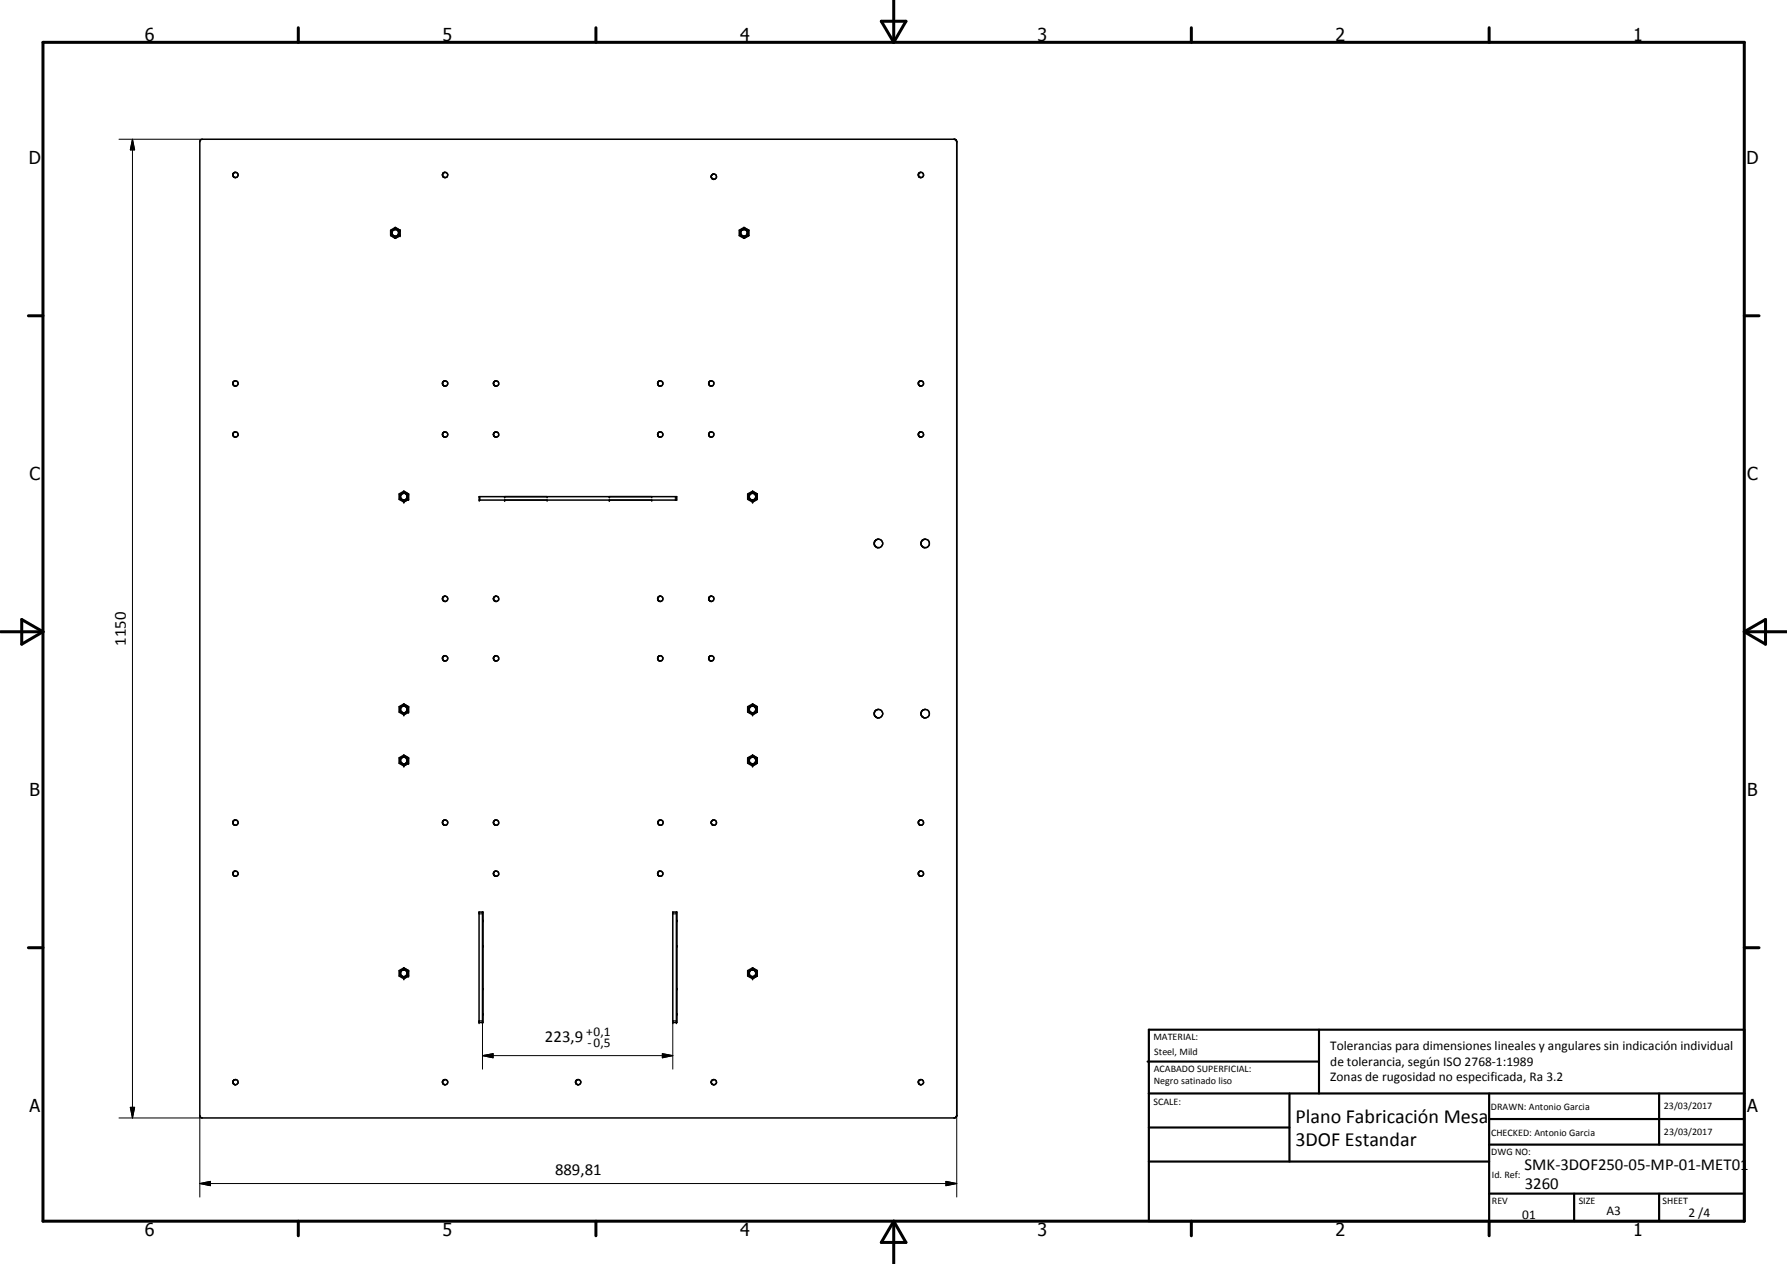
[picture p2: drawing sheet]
<svg xmlns="http://www.w3.org/2000/svg" width="420mm" height="297mm" viewBox="0 0 420 297" stroke-linecap="round" stroke-linejoin="round" font-family="sans-serif">
<g fill="none" stroke="#000" stroke-width=".35">
<path d="M47.1 32.9l.5-.2h176.8l.4 .2 .1 .4v228.8l-.2 .5-.3 .1h-176.8l-.5-.2zM224.3 32.7l.2 .1M54.8 41l.1 .5M54.8 41.1l.1 .4M54.8 40.9a.62 .62 0 0 1 .9-.3 .62 .62 0 0 1 .1 .9 .62 .62 0 0 1-.9 0M55.3 40.5l-.4 .2-.1 .3M92.9 53.9a.83 .83 0 0 0-.7 .7 .83 .83 0 0 0 .5 .9M92.9 53.5h.1M92.9 56h.1M92.9 53.5l-1 .6v1.3l1 .6M93 53.5l1.1 .6v1.3l-1.1 .6M93.1 53.8l.4 .2"/>
<path d="M93.4 55.5l-.5 .1M93.5 54l.3 .4M93.5 54a.93 .93 0 0 0-1.4 .2 .93 .93 0 0 0 .5 1.4 .93 .93 0 0 0 1.2-.8M93.6 54.2l.2 .2M93.8 54.4v.5M93.8 54.9l-.3 .5M104 41a.61 .61 0 0 1 .8-.5 .61 .61 0 0 1 .4 .8 .61 .61 0 0 1-.7 .4M104 41.1l.2 .4M104.2 41.5l.3 .2M104.6 40.5l-.6 .5 .2 .5M167.7 40.9l-.5 .5 .2 .5M167.8 40.9a.64 .64 0 0 1 .6 .9 .64 .64 0 0 1-1.1 .1"/>
<path d="M167.8 40.9l-.5 .3v.7M174.9 53.9a.82 .82 0 0 0-.7 .7 .82 .82 0 0 0 .6 .9M174.9 53.8a.91 .91 0 0 1 .9 1.2 .91 .91 0 0 1-1.5 .4 .91 .91 0 0 1 .3-1.5l.8 .1 .3 .4M174.9 53.5l-1.1 .6v1.3l1.1 .6M174.9 53.5h.1M174.9 56h.1M174.9 53.5l1.1 .6M175 53.5l1.1 .6M175.8 54.4v.2M175.8 54.8l-.3 .6M176 54.1l.1 1.3M176 54.1h.1"/>
<path d="M176.1 54.1v1.3M176.1 55.4l-1.2 .6M215.9 41l.2 .5M215.9 41.1l.2 .4M216.1 40.7a.63 .63 0 0 1 .9 0 .63 .63 0 0 1 0 .9 .63 .63 0 0 1-.9-.1M216.1 40.7l-.1 .2M216.1 40.7l-.2 .3M216.4 40.5l-.3 .2M54.8 90.2l.1 .3M54.8 89.8v.4M54.8 90.3l.1 .2M54.8 89.8v.2"/>
<path d="M54.9 89.7l-.1 .1M54.9 89.7l.4-.2a.62 .62 0 0 1 .7 .8 .62 .62 0 0 1-1.1 .2M55.4 89.5l-.6 .3M104 90.2l.2 .3M104.2 90.5a.62 .62 0 0 1 .1-.9 .62 .62 0 0 1 .9 .3 .62 .62 0 0 1-.4 .8h-.3M104.2 90.5l.3 .2M104.7 89.5l-.5 .2-.2 .3M116 90.2l.1 .1M116.1 89.8l-.1 .2a.63 .63 0 0 0 .5 .7M116.1 90.4l.4 .3M116.1 89.8l-.1 .2M116.2 89.7l-.1 .1"/>
<path d="M116.2 89.7l.5-.2a.64 .64 0 0 1 .4 1l-.6 .2M116.7 89.5l-.6 .3M154.6 90.2l.2 .3M154.7 90.3l.1 .2M154.8 90.5l.1 .1M154.8 89.7l-.2 .3M154.9 90.6l.2 .1M155.1 89.5l-.4 .3-.1 .4M155.1 89.5a.63 .63 0 0 1 .8 .5 .63 .63 0 0 1-.5 .7l-.5-.1M155.1 89.5l-.3 .2M155.2 89.5h-.1M166.7 90.3l.1 .2"/>
<path d="M166.7 90v.2M166.7 89.8l-.1 .4 .2 .3M166.7 89.8v.2M166.8 89.7l-.1 .1M166.9 89.6l-.2 .2M167 89.6l.3-.1a.64 .64 0 0 1 .5 .6 .64 .64 0 0 1-.4 .6l-.6-.2M167 89.6l-.2 .1M167.2 89.5l-.3 .1M215.9 90.2l.2 .3M216 89.8l-.1 .4M216 90.3l.1 .2M216 89.8l-.1 .2"/>
<path d="M216.1 89.7l-.1 .1M216.1 89.7l.3-.2a.62 .62 0 0 1 .7 .8 .62 .62 0 0 1-1 .2M216.5 89.5l-.5 .3M54.8 102a.62 .62 0 0 1 .9-.4 .62 .62 0 0 1 .1 1 .62 .62 0 0 1-1-.2M54.8 102.2v.2M54.8 102v.4M55 101.6l-.2 .3M55.3 101.5l-.2 .1M93.8 116.1l1.1-.7 1.1 .7v1.2l-1.1 .7-1.1-.7zM94.1 116.9l.6 .6M94.1 116.5v.4M94.2 116.5v.4"/>
<path d="M94.2 116.9l.5 .6M94.4 116.1l-.3 .4M94.4 116.2a.78 .78 0 0 1 1.3 .3 .78 .78 0 0 1-1 1M94.4 116.2l-.2 .3M94.7 116h-.1M94.9 115.8l.5 .2M95.5 116l.3 .6M95.8 116.8a.91 .91 0 0 1-1.3 .8 .91 .91 0 0 1-.2-1.5 .91 .91 0 0 1 1.5 .4l-.1 .6-.3 .4-.4 .1M104 102a.61 .61 0 0 1 .8-.5 .61 .61 0 0 1 .4 .8 .61 .61 0 0 1-.7 .4M104 102.2l.1 .2M104.1 102.4l.1 .1M104.2 102.5l.3 .2"/>
<path d="M104.2 102.5l.1 .1M104.3 102.6l.2 .1M104.6 101.5l-.4 .1-.1 .8M112.7 116.7h46.4v.8h-46.4zM116 102.2l.2 .3 .3 .2M116.3 101.6l-.3 .4M116.5 101.5l-.1 .1M154.6 102.2l.1 .2M154.7 102.4l.2 .2M154.9 102.6l.3 .1M155.1 101.5l-.5 .5M155.1 101.5a.62 .62 0 0 1 .8 .6 .62 .62 0 0 1-.7 .6"/>
<path d="M155.1 101.5l-.4 .3v.6M166.7 102l.2 .6M166.9 101.6a.6 .6 0 0 1 .9 .5 .6 .6 0 0 1-.9 .5M166.9 101.6l-.2 .3M167 101.6l-.4 .6 .3 .4M167.2 101.5l-.2 .1M176.7 116a.79 .79 0 0 0-.5 .7 .79 .79 0 0 0 .5 .8M176.8 115.9a.81 .81 0 0 1 .9 .8 .81 .81 0 0 1-.8 .8M176.9 115.4l1.1 .7M176.9 115.4l-1.1 .7v1.2l1.1 .7M176.9 115.9a.81 .81 0 0 0-.8 .8 .81 .81 0 0 0 .8 .8M177.1 115.8l.4 .2"/>
<path d="M177.4 117.4l-.4 .2M177.5 116a.91 .91 0 0 0-1.5 .4 .91 .91 0 0 0 .9 1.2 .91 .91 0 0 0 .8-1.2M177.5 116l.2 .4M177.7 117.2l-.2 .2M177.7 116.4v.7M178 116.1v1.2M178 117.3h.1M178 116.1h.1M178 117.3l-1.1 .7M215.9 102a.62 .62 0 0 1 .9-.4 .62 .62 0 0 1 .2 1 .62 .62 0 0 1-1-.2M215.9 102l.1 .4M215.9 102.2l.1 .2"/>
<path d="M216.2 101.6l-.2 .3M216.4 101.5l-.1 .1M205.6 127.4v.7M205.6 128.1l.5 .5M205.6 128.1l.3 .3M205.9 127l-.3 .4M206.1 126.8l-.2 .2M206.1 128.6l.2 .1M206.5 126.7a1.01 1.01 0 0 1 1 1.3 1.01 1.01 0 0 1-1.4 .6M206.5 126.7l-.4 .1M216.9 127a.99 .99 0 0 1 1.6 .3 .99 .99 0 0 1-.9 1.4 .99 .99 0 0 1-1-1.3M216.9 127l-.3 .4"/>
<path d="M104 140.6l.1-.1a.63 .63 0 0 1 .8-.4 .63 .63 0 0 1 .3 .8 .63 .63 0 0 1-.7 .4M104 154.8l.2 .3M104.1 141l.4 .3M104.1 141l.2 .2M104.1 154.9l.1 .2M104.1 140.4v.6M104.1 154.4l-.1 .4M104.2 154.3a.63 .63 0 0 1 1 .1 .63 .63 0 0 1-.4 .9h-.3M104.2 155.1l.3 .2M104.3 141.2l.2 .1M104.6 154.1l-.4 .2-.2 .3M104.7 140.1l-.5 .2"/>
<path d="M116 154.6l.3-.4a.63 .63 0 0 1 .9 .3 .63 .63 0 0 1-.4 .8h-.3M116 140.8l.2 .3 .3 .2M116 154.8l.1 .1M116 140.8l.5 .5M116.1 155l.1 .1M116.3 155.2l.2 .1M116.3 140.2l-.3 .4M116.4 140.2l.1-.1a.64 .64 0 0 1 .8 .5 .64 .64 0 0 1-.6 .8l-.2-.1M116.5 154.1a.63 .63 0 0 0-.5 .6 .63 .63 0 0 0 .5 .6M116.7 140.1l-.6 .3-.1 .4M154.6 154.8l.2 .3M154.7 154.9l.1 .2"/>
<path d="M154.7 141l.2 .2M154.8 155.1l.1 .1M154.8 140.3l-.2 .3M154.8 140.3a.63 .63 0 0 1 1 .2 .63 .63 0 0 1-.6 .9M154.9 141.2l.3 .2M154.9 155.2l.2 .1M155.1 154.1l-.5 .5M155.1 154.1a.64 .64 0 0 1 .8 .4 .64 .64 0 0 1-.5 .8l-.5-.1M155.1 154.1l-.4 .3-.1 .4M155.2 140.1l-.5 .3v.6M166.6 140.8l.3 .4M166.7 140.6v.2"/>
<path d="M166.7 140.8l.2 .4M166.9 154.2l.4-.1a.64 .64 0 0 1 .5 .6 .64 .64 0 0 1-.4 .6l-.6-.2M166.9 140.2l-.3 .6M166.9 154.2l-.2 .4 .1 .5M167 140.2l.2-.1a.64 .64 0 0 1 .6 .6 .64 .64 0 0 1-.6 .7l-.3-.2M167 154.2l-.4 .6 .2 .3M167 140.2l-.3 .4M167.2 154.1l-.2 .1M167.2 140.1l-.3 .1M93.8 178.1l1.1-.6 1.1 .6v1.3l-1.1 .6-1.1-.6zM93.8 166.1l1.1-.7 1.1 .7v1.2l-1.1 .7-1.1-.7zM94.1 166.6a.79 .79 0 0 1 1.2-.6 .79 .79 0 0 1 0 1.4 .79 .79 0 0 1-1.2-.6"/>
<path d="M94.1 178.8l.3 .6 .4 .1M94.9 177.9a.78 .78 0 0 1 .9 .9 .78 .78 0 0 1-1.2 .5 .78 .78 0 0 1 0-1.2l.1-.1M94.9 177.8l.5 .1M94.9 179.6h.1M94.9 165.9a.8 .8 0 0 0-.7 .8 .8 .8 0 0 0 .7 .8M94.9 165.8l.5 .1 .3 .3M94.9 177.9l-.5 .2-.3 .5M95.3 167.5l-.4 .1M95.3 179.5l-.2 .1M95.4 167.5l-.5 .1M95.4 179.5l-.5 .1M95.5 178l.1 .2"/>
<path d="M95.5 167.4l-.2 .1M95.6 178.2l.2 .4M95.7 178.2a.91 .91 0 0 0-1.6 .1 .91 .91 0 0 0 .8 1.3M95.7 179.2l-.4 .3M95.7 178.2l.1 .2M95.7 179.2l-.2 .2M95.7 166.4l.1 .2M95.8 166.4a.91 .91 0 0 0-1.6-.2 .91 .91 0 0 0 .7 1.4M95.8 166.6v.2M95.8 178.6v.2M95.8 166.8l-.3 .6M95.8 178.8l-.1 .4"/>
<path d="M176.3 167.3l.3 .1M176.6 167.4l.3 .1M176.7 178a.79 .79 0 0 0-.5 .7 .79 .79 0 0 0 .5 .8M176.8 177.9a.8 .8 0 0 1 .8 1.1 .8 .8 0 0 1-1.3 .3 .8 .8 0 0 1 .3-1.3l.3-.1M176.9 167.6h.1M176.9 177.8a.9 .9 0 0 0-.8 1.3 .9 .9 0 0 0 1.5 .1M176.9 177.8h.2M176.9 177.8l.8 .4M176.9 177.5l1.1 .6M176.9 165.4l1.1 .7M176.9 165.4l-1.1 .7v1.2l1.1 .7M176.9 177.5l-1.1 .6v1.3l1.1 .6"/>
<path d="M176.9 165.8a.91 .91 0 0 0-.9 .9 .91 .91 0 0 0 .9 .9M176.9 165.9a.81 .81 0 0 1 .8 .8 .81 .81 0 0 1-.8 .8M176.9 165.9a.79 .79 0 0 0-.8 .5 .79 .79 0 0 0 .2 .9M176.9 165.9h-.2a.81 .81 0 0 0-.4 1.4M176.9 165.8a.89 .89 0 0 1 .9 .7 .89 .89 0 0 1-.5 1M176.9 165.8a.91 .91 0 0 1 .9 .9 .91 .91 0 0 1-.9 .9M177.1 167.6h-.2M177.3 177.9l.3 .3M177.6 178.2l.2 .4M177.7 178.2l.1 .4M177.7 179.2l-.8 .4M177.8 178.6l-.2 .6"/>
<path d="M177.8 178.6l-.1 .6M178 166.1v1.2M178 178.1v1.3M178 167.3l-1.1 .7M178 167.3h.1M178 166.1h.1M178 179.4h.1M178 178.1h.1M178 179.4l-1.1 .6M205.6 168.1l.3 .3M205.6 167.4v.7M205.9 168.4l.2 .2"/>
<path d="M205.9 167l-.3 .4M206.1 166.8l-.2 .2M206.1 168.6l.2 .1M206.5 166.7a1 1 0 0 1 1 1.2 1 1 0 0 1-1.4 .7M206.5 166.7l-.4 .1M54.8 193.2a.62 .62 0 0 1 .9-.4 .62 .62 0 0 1 .1 1 .62 .62 0 0 1-1-.3M54.8 193.2v.4M54.8 193.3v.2M54.9 192.9l-.1 .1M55.3 192.7l-.4 .2M104 193.3l.1 .2M104.1 193.5l.1 .2"/>
<path d="M104.1 193v.6M104.2 193.7l.3 .2M104.2 192.9l-.2 .3M104.3 192.8a.63 .63 0 0 1 1 .4l-.3 .6-.5 .1M104.6 192.7l-.4 .2M116 193.3l.2 .4M116.2 192.9l-.2 .3M116.3 193.8l.2 .1M116.5 192.7l-.3 .2M154.7 193.2l.1 .5M154.8 192.9v.1M155 192.8a.63 .63 0 0 1 .9 .3 .63 .63 0 0 1-.4 .8h-.4l-.3-.2"/>
<path d="M155.2 192.7a.6 .6 0 0 0-.5 .4 .6 .6 0 0 0 .1 .6M167.4 192.9l-.2 .3 .1 .4M167.8 192.7l-.4 .2M215.9 193.3l.1 .2M216.1 192.9l-.2 .3M216.4 192.7l-.3 .2M54.9 205.7l.1 .1M55.1 204.8l-.3 .3 .2 .7M55.3 204.7a.61 .61 0 0 1 .7 .8 .61 .61 0 0 1-1 .3M55.4 204.7l-.4 .1-.2 .4M112.6 214.3h1v26h-1zM113.4 214.3v26"/>
<path d="M116 205.4a.61 .61 0 0 1 .9-.6 .61 .61 0 0 1 .1 1l-.5 .1M116 205.4l.5 .5M116 205.4l.1 .1M116.2 205.7l.3 .2M116.7 204.7l-.4 .1-.3 .4M154.7 205.5l.2 .3M154.7 205.6l.2 .2M154.9 205.8l.2 .1M155.1 204.7l-.3 .2-.2 .3M155.1 204.7a.61 .61 0 0 1 .8 .5 .61 .61 0 0 1-.5 .7l-.5-.1M155.1 204.7l-.5 .4 .1 .5M155.2 204.7h-.1"/>
<path d="M158.2 214.3h1v26h-1zM159 214.3v26M216 205.6a.62 .62 0 0 1 .5-.9 .62 .62 0 0 1 .6 .8 .62 .62 0 0 1-.9 .3M216 205.5l.2 .3M216 205.6l.2 .2M216.5 204.7l-.3 .1-.3 .4M93.8 228.1l1.1-.6 1.1 .6v1.3l-1.1 .6-1.1-.6zM94.1 228.9l.3 .5 .5 .1M94.4 228.1l-.2 .8 .5 .6M94.4 228.1a.8 .8 0 0 1 1.3 .4 .8 .8 0 0 1-.8 1M94.9 227.9l-.2 .1a.64 .64 0 0 0-.6 .6M95.1 227.8a.89 .89 0 0 1 .7 .8"/>
<path d="M95.2 229.6h-.3M95.4 227.9a.92 .92 0 0 0-1.3 .3 .92 .92 0 0 0 .3 1.3 .92 .92 0 0 0 1.3-.3M95.5 228l.3 .6M95.8 229l-.5 .5M95.8 228.6l-.1 .5M176.7 228a.8 .8 0 0 0-.5 .8 .8 .8 0 0 0 .7 .7M176.9 227.9a.78 .78 0 0 1 .7 1.1 .78 .78 0 0 1-1.3 .2 .78 .78 0 0 1 .3-1.2l.3-.1M176.9 227.5l1.1 .6M176.9 227.5l-1.1 .6v1.3l1.1 .6M177 227.8l.7 .4M177.1 229.6h-.2M177.5 228a.91 .91 0 0 0-1.3 .1 .91 .91 0 0 0 0 1.3 .91 .91 0 0 0 1.3 0"/>
<path d="M177.5 229.4l-.2 .1M177.6 228.2l.2 .6M177.6 229.2l-.1 .2M177.7 228.3l.1 .5M177.8 228.8l-.2 .4M177.8 228.8l-.1 .4M178 228.1v1.3M178 228.1h.1M178 229.4l-1.1 .6M178 229.4h.1M54.9 253.9l-.1 .1M54.9 253.9a.62 .62 0 0 1 1 .1 .62 .62 0 0 1-.3 .9 .62 .62 0 0 1-.8-.5v-.2"/>
<path d="M55.4 253.7l-.4 .1-.2 .4M104.1 254l.1 .7M104.2 253.9a.62 .62 0 0 1 1.1 .2 .62 .62 0 0 1-.8 .8M104.2 254.7l.3 .2M104.2 254.7l.1 .1M104.2 253.9l-.2 .3M104.3 254.8l.2 .1M104.7 253.7l-.4 .1M135.3 254.4l.2 .3M135.5 254.7l.3 .2M135.7 253.7l-.4 .7M135.8 253.7h.2a.62 .62 0 0 1 .6 .7 .62 .62 0 0 1-.6 .5h-.2"/>
<path d="M136 253.7l-.5 .2-.2 .3M167.2 254.4l.2 .3M167.3 254.6v.1M167.4 253.9l-.2 .5M167.6 253.7l-.2 .2M167.8 253.7a.61 .61 0 0 1 .6 .6 .61 .61 0 0 1-.7 .6l-.3-.2M167.8 253.7a.61 .61 0 0 0-.6 .7M216.1 253.9l-.2 .3M216.3 253.7l-.2 .2M216.4 253.7a.62 .62 0 0 1 .7 .6 .62 .62 0 0 1-.6 .6 .61 .61 0 0 1-.6-.6 .61 .61 0 0 1 .6-.6M224.5 262.7h-.2"/>
<circle cx="92.9" cy="54.7" r=".81"/>
<circle cx="174.9" cy="54.7" r=".8"/>
<circle cx="116.6" cy="102.1" r=".62"/>
<circle cx="217.5" cy="167.7" r="1.01"/>
<circle cx="116.6" cy="193.3" r=".63"/>
<circle cx="167.8" cy="193.3" r=".62"/>
<circle cx="216.5" cy="193.3" r=".62"/>
</g>
<g fill="#000">
<circle cx="92.9" cy="53.8" r=".18"/>
<circle cx="92.9" cy="55.6" r=".18"/>
<circle cx="94.1" cy="55.4" r=".18"/>
<circle cx="94.1" cy="54.1" r=".18"/>
<circle cx="174.9" cy="55.6" r=".18"/>
<circle cx="174.9" cy="53.8" r=".18"/>
<circle cx="94.9" cy="115.4" r=".18"/>
<circle cx="94.9" cy="118" r=".18"/>
<circle cx="96" cy="117.3" r=".18"/>
<circle cx="96" cy="116.1" r=".18"/>
<circle cx="112.7" cy="117.5" r=".18"/>
<circle cx="112.7" cy="116.7" r=".18"/>
<circle cx="118.6" cy="117.5" r=".18"/>
<circle cx="118.6" cy="116.7" r=".18"/>
<circle cx="128.6" cy="117.5" r=".18"/>
<circle cx="128.6" cy="116.7" r=".18"/>
<circle cx="143.2" cy="116.7" r=".18"/>
<circle cx="143.2" cy="117.5" r=".18"/>
<circle cx="143.3" cy="116.7" r=".18"/>
<circle cx="143.3" cy="117.5" r=".18"/>
<circle cx="153.2" cy="117.5" r=".18"/>
<circle cx="153.2" cy="116.7" r=".18"/>
<circle cx="176.9" cy="115.4" r=".18"/>
<circle cx="176.9" cy="118" r=".18"/>
<circle cx="94.9" cy="165.4" r=".18"/>
<circle cx="94.9" cy="168" r=".18"/>
<circle cx="94.9" cy="177.5" r=".18"/>
<circle cx="96" cy="179.4" r=".18"/>
<circle cx="96" cy="166.1" r=".18"/>
<circle cx="96" cy="178.1" r=".18"/>
<circle cx="96" cy="167.3" r=".18"/>
<circle cx="176.9" cy="168" r=".18"/>
<circle cx="176.9" cy="177.5" r=".18"/>
<circle cx="176.9" cy="165.4" r=".18"/>
<circle cx="94.9" cy="180" r=".18"/>
<circle cx="176.9" cy="180" r=".18"/>
<circle cx="113.6" cy="216.3" r=".18"/>
<circle cx="159.2" cy="216.3" r=".18"/>
<circle cx="94.9" cy="227.5" r=".18"/>
<circle cx="94.9" cy="230" r=".18"/>
<circle cx="96" cy="228.1" r=".18"/>
<circle cx="96" cy="229.4" r=".18"/>
<circle cx="113.6" cy="222.3" r=".18"/>
<circle cx="113.6" cy="238.3" r=".18"/>
<circle cx="113.6" cy="232.3" r=".18"/>
<circle cx="159.2" cy="222.3" r=".18"/>
<circle cx="159.2" cy="238.3" r=".18"/>
<circle cx="159.2" cy="232.3" r=".18"/>
<circle cx="176.9" cy="230" r=".18"/>
<circle cx="176.9" cy="227.5" r=".18"/>
<circle cx="112.6" cy="240.3" r=".18"/>
<circle cx="113.4" cy="240.3" r=".18"/>
<circle cx="158.2" cy="240.3" r=".18"/>
<circle cx="159" cy="240.3" r=".18"/>
</g>
<path d="M224.9 33.3h.1M112.8 116.7v.8M158.8 116.7v.8M159 116.7v.8M112.6 214.8h.8M158.2 214.8h.8M112.6 239.9h.8M158.2 239.9h.8M224.9 262.1h.1" fill="none" stroke="#000" stroke-width=".25"/>
<g fill="none" stroke="#000" stroke-width=".71">
<path d="M10.1 9.9h400v277.1h-400zM70.1 6.5v3.4M140.1 6.5v3.4M207.2 5h5.8l-2.9 4.9zM210.1 0v9.9M280.1 6.5v3.4M350.1 6.5v3.4M6.7 74.2h3.4M410.1 74.2h3.5M.1 148.5h10M5.1 145.6l5 2.9-5 2.9zM410.1 148.5h10"/>
<path d="M410.1 148.5l5-2.9v5.8zM6.7 222.7h3.4M410.1 222.7h3.5M70.1 287v3.4M140.1 287v3.4M210.1 287v10M210.1 287l2.9 5h-5.8zM280.1 287v3.4M350.1 287v3.4"/>
</g>
<g fill="none" stroke="#000" stroke-width=".51">
<path d="M269.8 249.5h40.3M270.1 242h140v45h-140zM270.1 257h140M303.2 257v16M310.1 242v15M350.1 257v30M390.1 257v12M270.1 265h33.1M270.1 273h80M350.1 269h60M350.1 263h60M350.1 280.5h60"/>
<path d="M370.1 280.5v6.5M390.1 280.5v6.5"/>
</g>
<g fill="none" stroke="#000" stroke-width=".24">
<path d="M28 32.7h19.6M31.1 32.7l.6 2.5h-1.1zM31.1 32.7v230M113.4 239.9v11.3M158.2 239.9v11.3M113.4 248.1l2.5-.5v1zM113.4 248.1h44.8M155.7 247.6l2.5 .5-2.5 .5zM28 262.7h19.6M30.6 260.2h1.1l-.6 2.5zM47 278.1l2.5-.5v1zM47 278.1h177.9"/>
<path d="M47 262.1v19.2M222.4 277.6l2.5 .5-2.5 .5zM224.9 262.1v19.2"/>
</g>
<path d="M31.1 32.7l.6 2.5h-1.1zM113.4 248.1l2.5-.5v1zM155.7 247.6l2.5 .5-2.5 .5zM30.6 260.2h1.1l-.6 2.5zM47 278.1l2.5-.5v1zM222.4 277.6l2.5 .5-2.5 .5z" fill="#000"/>
<g font-size="4.7">
<text x="304.6" y="263.9">Plano Fabricación Mesa</text>
<text x="304.6" y="269.3">3DOF Estandar</text>
</g>
<g font-size="4.2">
<text x="34" y="9.6">6</text>
<text x="104" y="9.6">5</text>
<text x="174" y="9.6">4</text>
<text x="244" y="9.6">3</text>
<text x="314" y="9.6">2</text>
<text x="384" y="9.6">1</text>
<text x="6.8" y="38.7">D</text>
<text x="410.6" y="38.7">D</text>
<text x="7" y="112.9">C</text>
<text x="410.8" y="112.9">C</text>
<text x="7" y="187.1">B</text>
<text x="410.8" y="187.1">B</text>
<text x="7" y="261.4">A</text>
<text x="410.8" y="261.4">A</text>
<text x="34" y="290.4">6</text>
<text x="104" y="290.4">5</text>
<text x="174" y="290.4">4</text>
<text x="244" y="290.4">3</text>
<text x="314" y="290.4">2</text>
<text x="384" y="290.4">1</text>
</g>
<g font-size="3.9">
<text x="29.6" y="151.7" transform="rotate(-90 29.6 151.7)">1150</text>
<text x="128.1" y="245">223,9</text>
<text x="358.5" y="275">SMK-3DOF250-05-MP-01-MET01</text>
<text x="130.5" y="276.1">889,81</text>
<text x="358.5" y="279.4">3260</text>
</g>
<g font-size="3.1">
<text x="137.8" y="243.5">+0,1</text>
<text x="138.1" y="246.1">-0,5</text>
<text x="312.7" y="246.8">Tolerancias para dimensiones lineales y angulares sin indicación individual</text>
<text x="312.7" y="250.4">de tolerancia, según ISO 2768-1:1989</text>
<text x="312.7" y="254">Zonas de rugosidad no especificada, Ra 3.2</text>
<text x="357.9" y="286.4">01</text>
<text x="377.7" y="285.6">A3</text>
<text x="397" y="285.9">2 /4</text>
</g>
<g font-size="2.4">
<text x="271.2" y="244.4">MATERIAL:</text>
<text x="271.3" y="252">ACABADO SUPERFICIAL:</text>
<text x="271.4" y="247.9">Steel, Mild</text>
<text x="271.3" y="254.6">Negro satinado liso</text>
<text x="271.2" y="259.7">SCALE:</text>
<text x="350.6" y="260.9">DRAWN: Antonio Garcia</text>
<text x="391.2" y="260.6">23/03/2017</text>
<text x="350.6" y="267">CHECKED: Antonio Garcia</text>
<text x="391.2" y="266.7">23/03/2017</text>
<text x="350.6" y="271.4">DWG NO:</text>
<text x="350.8" y="276.9">Id. Ref:</text>
<text x="350.8" y="282.8">REV</text>
<text x="371.2" y="282.9">SIZE</text>
<text x="390.9" y="282.9">SHEET</text>
</g>
</svg>
